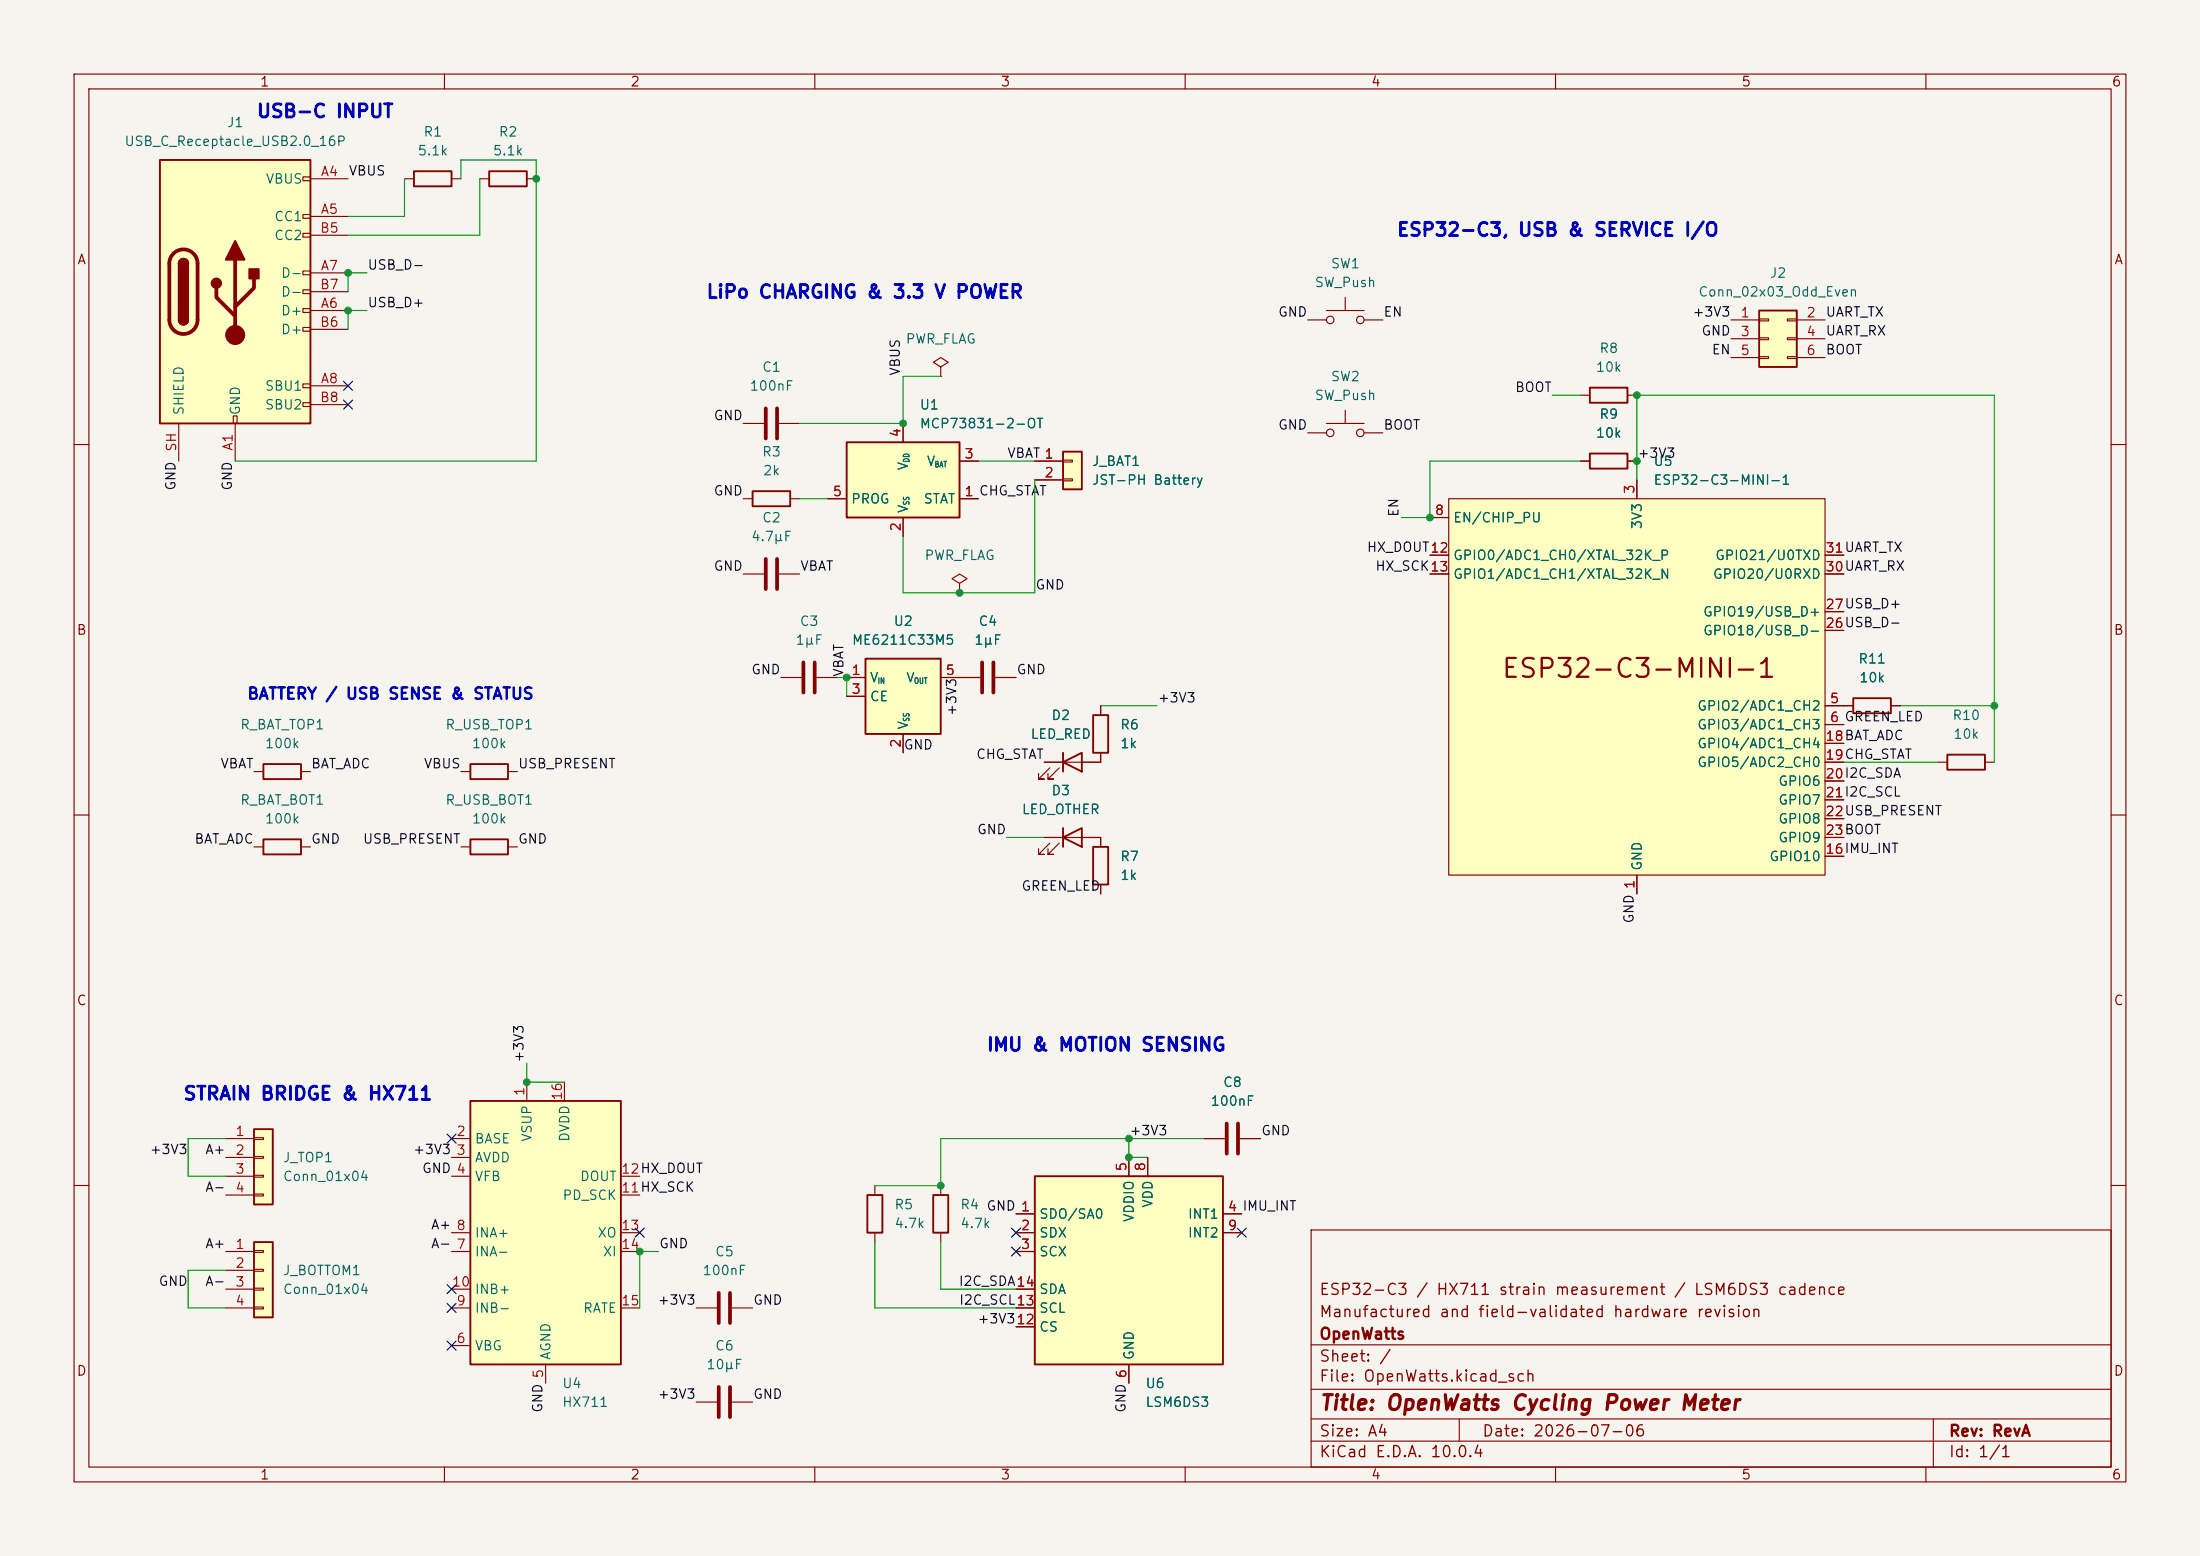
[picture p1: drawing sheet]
<svg xmlns="http://www.w3.org/2000/svg" width="297mm" height="210mm" viewBox="0 0 297 210" stroke-linecap="round" stroke-linejoin="round" font-family="sans-serif">
<path d="M0 0h297v210h-297z" fill="#f5f4ef" stroke="#f5f4ef" stroke-width=".14"/>
<g fill="none" stroke="#840000" stroke-width=".15">
<path d="M10 10h277v190h-277zM12 12h273v186h-273zM60 10v2M110 10v2M160 10v2M210 10v2M260 10v2M100.3 57.2h2.8M105.2 57.2h2.7M127 49.5l1-.6-1-.6-1 .6 1 .6v1.3M127 50.8h.1M10 60h2"/>
<path d="M100.3 67.3h1.3M106.7 67.3h1.2M285 60h2M148.6 95.3v1.2M10 110h2M141.7 103.6l-1.5 1.6h.8h-.8v-.8M143 103.6l-1.5 1.6h.7h-.7v-.8M148.6 101.6v1.3h-7.6M261.6 102.9h1.3M268 102.9h1.2M285 110h2M10 160h2"/>
<path d="M118.1 160v1.3M118.1 166.4v1.2M127 160v1.3M127 166.4v1.2M177 166h108v32h-108zM285 160h2M60 198v2M110 198v2M160 198v2M177 194.5h108M177 191.5h108M177 187.5h108"/>
<path d="M177 181.5h108M197 191.5v3M210 198v2M260 198v2M261 191.5v6.5"/>
</g>
<path d="M101.6 66.3h5.1v2h-5.1zM147.6 96.5h2v5.1h-2zM143.5 102.9l2.5-1.3v2.5zM143.5 101.6v2.5M262.9 101.9h5.1v2h-5.1zM117.1 161.3h2v5.1h-2zM126 161.3h2v5.1h-2z" fill="none" stroke="#840000" stroke-width=".25"/>
<path d="M103.4 55.1v4.1M104.9 55.1v4.1" fill="none" stroke="#840000" stroke-width=".51"/>
<path d="M195.6 67.3h50.8v50.8h-50.8z" fill="#ffffc2"/>
<g fill="none" stroke="#840000" stroke-width=".15">
<path d="M176.5 43.2h2.6M176.5 58.4h2.6M179.1 41.9h5M179.1 57.2h5M181.6 40.1v1.8M181.6 55.4v1.8M184.1 43.2h2.6M184.1 58.4h2.6M193 69.9h2.6M193 74.9h2.6M193 77.5h2.6M195.6 67.3h50.8v50.8h-50.8z"/>
<path d="M221 64.8v2.5M246.4 74.9h2.5M246.4 77.5h2.5M246.4 95.3h2.5M246.4 97.8h2.5M246.4 85.1h2.5M246.4 82.6h2.5M34.3 114.3h1.3M40.6 114.3h1.3M62.2 114.3h1.3M68.6 114.3h1.2M221 118.1v2.6"/>
<path d="M246.4 115.6h2.5M246.4 100.3h2.5M246.4 102.9h2.5M246.4 105.4h2.5M246.4 108h2.5M246.4 110.5h2.5M246.4 113h2.5"/>
<circle cx="179.6" cy="43.2" r=".51"/>
<circle cx="179.6" cy="58.4" r=".51"/>
<circle cx="183.6" cy="58.4" r=".51"/>
<circle cx="183.6" cy="43.2" r=".51"/>
</g>
<path d="M35.6 113.3h5v2h-5zM63.5 113.3h5.1v2h-5.1z" fill="none" stroke="#840000" stroke-width=".25"/>
<path d="M21.6 21.6h20.3v35.6h-20.3z" fill="#ffffc2"/>
<g fill="none" stroke="#840000" stroke-width=".15">
<path d="M40.9 23.9h1v.5h-1zM40.9 29h1v.5h-1zM40.9 31.5h1v.5h-1zM40.9 36.6h1v.5h-1zM40.9 39.1h1v.5h-1zM41.9 24.1h5.1M41.9 29.2h5.1M41.9 36.8h5.1M41.9 31.8h5.1M41.9 39.4h5.1M24.1 57.2v5M31.5 56.1h.5v1.1h-.5z"/>
<path d="M31.7 57.2v5M40.9 41.7h1v.5h-1zM40.9 44.2h1v.5h-1zM40.9 51.8h1v.5h-1zM40.9 54.4h1v.5h-1zM41.9 41.9h5.1M41.9 52.1h5.1M41.9 44.5h5.1M41.9 54.6h5.1M162.6 153.7h2.8M167.4 153.7h2.8"/>
</g>
<path d="M21.6 21.6h20.3v35.6h-20.3zM24.1 35.6a.64 .64 0 0 1 .7-.7 .64 .64 0 0 1 .6 .7M24.1 43.2a.64 .64 0 0 0 .7 .6 .64 .64 0 0 0 .6-.6" fill="none" stroke="#840000" stroke-width=".25"/>
<path d="M23.4 34.2a1.9 1.9 0 0 1 2.1-.4 1.9 1.9 0 0 1 1.2 1.8v7.6a1.91 1.91 0 0 1-1.9 1.9 1.91 1.91 0 0 1-1.9-1.9v-7.6a1.9 1.9 0 0 1 .5-1.4zM29.2 38.9v1.2l2.5 2.6M31.7 35.1v10.1M34.3 37.6v1.3l-2.6 2.5M165.6 151.6v4.1M167.1 151.6v4.1" fill="none" stroke="#840000" stroke-width=".51"/>
<g fill="#840000" stroke="#840000" stroke-width=".25">
<path d="M24.1 35.6h1.3v7.6h-1.3z"/>
<path d="M24.3 35.1a.64 .64 0 0 1 .7-.1 .64 .64 0 0 1 .4 .6h-1.3z"/>
<path d="M24.1 43.2h1.3a.64 .64 0 0 1-.6 .6 .64 .64 0 0 1-.7-.6z"/>
<path d="M31.7 32.5l1.3 2.6h-2.5z"/>
<path d="M33.7 36.3h1.2v1.3h-1.2z"/>
<circle cx="29.2" cy="38.2" r=".63"/>
</g>
<circle cx="31.7" cy="45.2" r="1.27" fill="#840000" stroke="#840000" stroke-width=".15"/>
<path d="M34.3 152.4h2.5v10.2h-2.5z" fill="#ffffc2"/>
<path d="M34.3 152.4h2.5v10.2h-2.5z" fill="none" stroke="#840000" stroke-width=".25"/>
<path d="M30.5 153.7h3.8M30.5 156.2h3.8M30.5 158.8h3.8M34.3 153.5h1.3v.3h-1.3zM34.3 156.1h1.3v.2h-1.3zM34.3 158.6h1.3v.3h-1.3zM30.5 161.3h3.8M34.3 161.2h1.3v.2h-1.3z" fill="none" stroke="#840000" stroke-width=".15"/>
<path d="M63.5 148.6h20.3v35.6h-20.3z" fill="#ffffc2"/>
<path d="M214.6 52.3h5.1v2.1h-5.1zM147.6 114.3h2v5.1h-2zM63.5 148.6h20.3v35.6h-20.3z" fill="none" stroke="#840000" stroke-width=".25"/>
<g fill="none" stroke="#840000" stroke-width=".15">
<path d="M213.4 53.3h1.2M219.7 53.3h1.3M148.6 113v1.3M148.6 119.4v1.3M61 153.7h2.5M61 156.2h2.5M61 158.8h2.5M71.1 146.1v2.5M76.2 146.1v2.5M83.8 158.8h2.6M61 168.9h2.5M61 166.4h2.5"/>
<path d="M61 176.5h2.5M61 174h2.5M83.8 168.9h2.6M83.8 166.4h2.6M83.8 176.5h2.6M83.8 161.3h2.6M61 181.6h2.5M73.7 184.2v2.5"/>
</g>
<path d="M116.8 88.9h10.2v10.2h-10.2z" fill="#ffffc2"/>
<path d="M116.8 88.9h10.2v10.2h-10.2z" fill="none" stroke="#840000" stroke-width=".25"/>
<path d="M114.3 91.4h2.5M114.3 94h2.5M121.9 99.1v2.5M127 91.4h2.5" fill="none" stroke="#840000" stroke-width=".15"/>
<path d="M114.3 59.7h15.2v10.2h-15.2z" fill="#ffffc2"/>
<path d="M114.3 59.7h15.2v10.2h-15.2zM250.2 94.2h5.1v2.1h-5.1zM63.5 103.1h5.1v2.1h-5.1z" fill="none" stroke="#840000" stroke-width=".25"/>
<path d="M121.9 57.2v2.5M111.8 67.3h2.5M121.9 69.9v2.5M129.5 67.3h2.6M129.5 62.2h2.6M248.9 95.3h1.3M255.3 95.3h1.2M62.2 104.1h1.3M68.6 104.1h1.2" fill="none" stroke="#840000" stroke-width=".15"/>
<path d="M139.7 158.8h25.4v25.4h-25.4z" fill="#ffffc2"/>
<path d="M139.7 158.8h25.4v25.4h-25.4z" fill="none" stroke="#840000" stroke-width=".25"/>
<path d="M152.4 156.2v2.6M154.9 156.2v2.6M137.2 163.8h2.5M137.2 166.4h2.5M137.2 168.9h2.5M137.2 179.1h2.5M137.2 176.5h2.5M137.2 174h2.5M165.1 163.8h2.5M165.1 166.4h2.5M152.4 184.2v2.5" fill="none" stroke="#840000" stroke-width=".15"/>
<path d="M237.5 41.9h5.1v7.6h-5.1z" fill="#ffffc2"/>
<path d="M237.5 41.9h5.1v7.6h-5.1zM214.6 61.2h5.1v2h-5.1zM35.6 103.1h5v2.1h-5z" fill="none" stroke="#840000" stroke-width=".25"/>
<g fill="none" stroke="#840000" stroke-width=".15">
<path d="M233.7 43.2h3.8M233.7 45.7h3.8M233.7 48.3h3.8M237.5 43.1h1.3v.2h-1.3zM237.5 45.6h1.3v.2h-1.3zM237.5 48.1h1.3v.3h-1.3zM241.3 43.1h1.3v.2h-1.3zM241.3 45.6h1.3v.2h-1.3zM241.3 48.1h1.3v.3h-1.3zM242.6 43.2h3.8M242.6 45.7h3.8M242.6 48.3h3.8"/>
<path d="M100.3 77.5h2.8M105.2 77.5h2.7M213.4 62.2h1.2M219.7 62.2h1.3M105.4 91.4h2.8M110.2 91.4h2.8M34.3 104.1h1.3M40.6 104.1h1.3M94 189.2h2.8M98.8 189.2h2.8"/>
</g>
<path d="M103.4 75.4v4.1M104.9 75.4v4.1M108.5 89.4v4.1M110 89.4v4.1M97 187.2v4.1M98.6 187.2v4.1" fill="none" stroke="#840000" stroke-width=".51"/>
<path d="M34.3 167.6h2.5v10.2h-2.5z" fill="#ffffc2"/>
<path d="M55.9 23.1h5.1v2h-5.1zM66 23.1h5.1v2h-5.1zM143.5 113l2.5-1.2v2.5zM143.5 111.8v2.5M34.3 167.6h2.5v10.2h-2.5z" fill="none" stroke="#840000" stroke-width=".25"/>
<g fill="none" stroke="#840000" stroke-width=".15">
<path d="M54.6 24.1h1.3M61 24.1h1.2M64.8 24.1h1.2M71.1 24.1h1.3M141 113h7.6M141.7 113.8l-1.5 1.5h.8h-.8v-.7M143 113.8l-1.5 1.5h.7h-.7v-.7M30.5 168.9h3.8M30.5 171.5h3.8M30.5 174h3.8M30.5 176.5h3.8M34.3 168.8h1.3v.2h-1.3z"/>
<path d="M34.3 171.3h1.3v.3h-1.3zM34.3 173.9h1.3v.2h-1.3zM34.3 176.4h1.3v.3h-1.3zM94 176.5h2.8M98.8 176.5h2.8"/>
</g>
<path d="M97 174.5v4.1M98.6 174.5v4.1" fill="none" stroke="#840000" stroke-width=".51"/>
<path d="M143.5 61h2.5v5h-2.5z" fill="#ffffc2"/>
<path d="M143.5 61h2.5v5h-2.5z" fill="none" stroke="#840000" stroke-width=".25"/>
<g fill="none" stroke="#840000" stroke-width=".15">
<path d="M121.9 57.2v2.5M111.8 67.3h2.5M121.9 69.9v2.5M129.5 78.7l1.1-.6-1.1-.6-1 .6 1 .6v1.3M129.5 62.2h2.6M129.5 67.3h2.6M139.7 62.2h3.8M139.7 64.8h3.8M143.5 62.1h1.3v.3h-1.3zM143.5 64.6h1.3v.3h-1.3zM193 69.9h2.6M193 74.9h2.6"/>
<path d="M193 77.5h2.6M213.4 62.2h1.2M219.7 62.2h1.3M221 64.8v2.5M246.4 74.9h2.5M246.4 77.5h2.5M114.3 91.4h2.5M114.3 94h2.5M121.9 99.1v2.5M127 91.4h5.3M129.5 80h.1M134.4 91.4h2.8"/>
<path d="M148.6 95.3v1.2M246.4 95.3h3.8M246.4 97.8h2.5M246.4 85.1h2.5M246.4 82.6h2.5M255.3 95.3h1.2M141 102.9h2.5M141 113h2.5M146 113h2.6v1.3M148.6 101.6v1.3h-2.6M148.6 119.4v1.3M221 118.1v2.6"/>
<path d="M246.4 102.9h2.5M246.4 113h2.5M246.4 115.6h2.5M246.4 100.3h2.5M246.4 105.4h2.5M246.4 108h2.5M246.4 110.5h2.5M152.4 156.2v2.6M154.9 156.2v2.6M162.6 153.7h2.8M167.4 153.7h2.8M137.2 163.8h2.5"/>
<path d="M137.2 166.4h2.5M137.2 168.9h2.5M137.2 179.1h2.5M137.2 176.5h2.5M137.2 174h2.5M165.1 163.8h2.5M165.1 166.4h2.5M152.4 184.2v2.5"/>
</g>
<path d="M132.6 89.4v4.1M134.1 89.4v4.1" fill="none" stroke="#840000" stroke-width=".51"/>
<g fill="none" stroke="#009600" stroke-width=".15">
<path d="M49.5 36.8h-2.5v2.6M54.6 24.1v5.1h-7.6M62.2 24.1v-2.5h10.2v40.6h-40.7M64.8 24.1v7.7h-17.8M49.5 41.9h-2.5v2.6M127 50.8h-5.1v6.4h-14M209.5 53.3h3.9M107.9 67.3h3.9M132.1 62.2h7.6M139.7 64.8v15.2h-17.8v-7.6M213.4 62.2h-20.4v7.7h-3.8M221 64.8v-11.5h48.2v49.6"/>
<path d="M113 91.4h1.3v2.6M148.6 95.3h7.6M256.5 95.3h12.7M135.9 113h5.1M248.9 102.9h12.7M30.5 153.7h-5.1v5.1h5.1M71.1 143.5v2.6h5.1M152.4 153.7v2.5h2.5M162.6 153.7h-35.6v6.3h-8.9M30.5 171.5h-5.1v5h5.1M88.9 168.9h-2.5v7.6M118.1 167.6v8.9h19.1"/>
<path d="M127 167.6v6.4h10.2"/>
</g>
<g fill="none" stroke="#000084" stroke-width=".15">
<path d="M46.4 51.5l1.2 1.2M46.4 54l1.2 1.2M47.6 51.5l-1.2 1.2M47.6 54l-1.2 1.2M60.4 153.1l1.2 1.2M61.6 153.1l-1.2 1.2M60.4 173.4l1.2 1.2M60.4 175.9l1.2 1.2M61.6 173.4l-1.2 1.2M61.6 175.9l-1.2 1.2M85.8 165.8l1.2 1.2M87 165.8l-1.2 1.2"/>
<path d="M136.6 168.3l1.2 1.2M136.6 165.8l1.2 1.2M137.8 168.3l-1.2 1.2M137.8 165.8l-1.2 1.2M167 165.8l1.2 1.2M168.2 165.8l-1.2 1.2M60.4 181l1.2 1.2M61.6 181l-1.2 1.2"/>
</g>
<g fill="#009600" stroke="#009600" stroke-width=".14">
<circle cx="47" cy="36.8" r=".46"/>
<circle cx="72.4" cy="24.1" r=".46"/>
<circle cx="121.9" cy="57.2" r=".46"/>
<circle cx="127" cy="160" r=".46"/>
<circle cx="152.4" cy="156.2" r=".46"/>
<circle cx="152.4" cy="153.7" r=".46"/>
<circle cx="114.3" cy="91.4" r=".46"/>
<circle cx="129.5" cy="80" r=".46"/>
<circle cx="221" cy="62.2" r=".46"/>
<circle cx="193" cy="69.9" r=".46"/>
<circle cx="221" cy="53.3" r=".46"/>
<circle cx="269.2" cy="95.3" r=".46"/>
<circle cx="71.1" cy="146.1" r=".46"/>
<circle cx="47" cy="41.9" r=".46"/>
<circle cx="86.4" cy="168.9" r=".46"/>
</g>
<text font-size="2.5" fill="#840000" x="202.6" y="92.1">ESP32-C3-MINI-1</text>
<text font-size="2" fill="#840000" x="178" y="190.8">Title: OpenWatts Cycling Power Meter</text>
<g font-size="1.8" fill="#0000c2">
<text x="34.5" y="16.3">USB-C INPUT</text>
<text x="188.5" y="32.3">ESP32-C3, USB &amp; SERVICE I/O</text>
<text x="95.2" y="40.7">LiPo CHARGING &amp; 3.3 V POWER</text>
<text x="133.1" y="142.3">IMU &amp; MOTION SENSING</text>
<text x="24.6" y="148.9">STRAIN BRIDGE &amp; HX711</text>
</g>
<text font-size="1.5" fill="#0000c2" x="33.3" y="94.8">BATTERY / USB SENSE &amp; STATUS</text>
<g font-size="1.5" fill="#840000">
<text x="178" y="178.2">Manufactured and field-validated hardware revision</text>
<text x="178" y="175.2">ESP32-C3 / HX711 strain measurement / LSM6DS3 cadence</text>
<text x="178" y="184.2">Sheet: /</text>
<text x="178" y="181.2">OpenWatts</text>
<text x="178" y="186.9">File: OpenWatts.kicad_sch</text>
<text x="178" y="197.1">KiCad E.D.A. 10.0.4</text>
<text x="178" y="194.3">Size: A4</text>
<text x="200" y="194.3">Date: 2026-07-06</text>
<text x="263" y="194.3">Rev: RevA</text>
<text x="263" y="197.1">Id: 1/1</text>
</g>
<g font-size="1.3" fill="#840000">
<text x="35" y="12">1</text>
<text x="85" y="12">2</text>
<text x="135" y="12">3</text>
<text x="185" y="12">4</text>
<text x="235" y="12">5</text>
<text x="285" y="12">6</text>
<text x="10.3" y="36">A</text>
<text x="285.3" y="36">A</text>
<text x="10.3" y="86">B</text>
<text x="285.3" y="86">B</text>
<text x="10.3" y="136">C</text>
<text x="285.3" y="136">C</text>
<text x="10.3" y="186">D</text>
<text x="285.3" y="186">D</text>
<text x="35" y="200">1</text>
<text x="85" y="200">2</text>
<text x="135" y="200">3</text>
<text x="185" y="200">4</text>
<text x="235" y="200">5</text>
<text x="285" y="200">6</text>
</g>
<g font-size="1.3" fill="#006464">
<text x="30.6" y="17.5">J1</text>
<text x="16.7" y="20">USB_C_Receptacle_USB2.0_16P</text>
<text x="56.3" y="21.3">5.1k</text>
<text x="57.1" y="18.8">R1</text>
<text x="66.5" y="21.3">5.1k</text>
<text x="67.2" y="18.8">R2</text>
<text x="35.8" y="25.1">VBUS</text>
<text x="36.9" y="30.2">CC1</text>
<text x="36.9" y="32.7">CC2</text>
<text x="37.8" y="37.8">D-</text>
<text x="37.8" y="40.3">D-</text>
<text x="177.4" y="39.1">SW_Push</text>
<text x="179.6" y="36.5">SW1</text>
<text x="229.2" y="40.3">Conn_02x03_Odd_Even</text>
<text x="238.8" y="37.8">J2</text>
<text x="37.8" y="42.9">D+</text>
<text x="37.8" y="45.4">D+</text>
<text x="122.2" y="46.7">PWR_FLAG</text>
<text x="215.8" y="48">R8</text>
<text x="35.7" y="53">SBU1</text>
<text x="101.1" y="53">100nF</text>
<text x="102.8" y="50.5">C1</text>
<text x="179.6" y="51.8">SW2</text>
<text x="215.3" y="50.5">10k</text>
<text x="25.1" y="56.1" transform="rotate(-90 25.1 56.1)">SHIELD</text>
<text x="32.7" y="56.1" transform="rotate(-90 32.7 56.1)">GND</text>
<text x="35.7" y="55.6">SBU2</text>
<text x="124.1" y="58.1">MCP73831-2-OT</text>
<text x="124.1" y="55.6">U1</text>
<text x="177.4" y="54.3">SW_Push</text>
<text x="215.3" y="59.4">10k</text>
<text x="215.8" y="56.9">R9</text>
<text x="102.8" y="61.9">R3</text>
<text x="102.9" y="64.5">2k</text>
<text x="122.9" y="63.6" transform="rotate(-90 122.9 63.6)">V</text>
<text x="125" y="63.2">V</text>
<text x="147.3" y="63.2">J_BAT1</text>
<text x="147.3" y="65.7">JST-PH Battery</text>
<text x="223.1" y="63.2">U5</text>
<text x="223.1" y="65.7">ESP32-C3-MINI-1</text>
<text x="102.8" y="70.8">C2</text>
<text x="114.8" y="68.3">PROG</text>
<text x="122.9" y="69.3" transform="rotate(-90 122.9 69.3)">V</text>
<text x="124.6" y="68.3">STAT</text>
<text x="196.1" y="70.8">EN/CHIP_PU</text>
<text x="222" y="71.5" transform="rotate(-90 222 71.5)">3V3</text>
<text x="101.3" y="73.4">4.7µF</text>
<text x="124.7" y="75.9">PWR_FLAG</text>
<text x="196.1" y="75.9">GPIO0/ADC1_CH0/XTAL_32K_P</text>
<text x="231.5" y="75.9">GPIO21/U0TXD</text>
<text x="196.1" y="78.4">GPIO1/ADC1_CH1/XTAL_32K_N</text>
<text x="229.8" y="83.5">GPIO19/USB_D+</text>
<text x="231.2" y="78.4">GPIO20/U0RXD</text>
<text x="107.3" y="87.3">1µF</text>
<text x="107.9" y="84.8">C3</text>
<text x="114.9" y="87.3">ME6211C33M5</text>
<text x="120.5" y="84.8">U2</text>
<text x="131.4" y="87.3">1µF</text>
<text x="132" y="84.8">C4</text>
<text x="229.8" y="86.1">GPIO18/USB_D-</text>
<text x="250.8" y="89.9">R11</text>
<text x="117.3" y="92.4">V</text>
<text x="117.3" y="95">CE</text>
<text x="122.2" y="92.4">V</text>
<text x="250.9" y="92.4">10k</text>
<text x="32.3" y="98.8">R_BAT_TOP1</text>
<text x="35.7" y="101.3">100k</text>
<text x="60" y="98.8">R_USB_TOP1</text>
<text x="63.6" y="101.3">100k</text>
<text x="122.9" y="98.6" transform="rotate(-90 122.9 98.6)">V</text>
<text x="139" y="100">LED_RED</text>
<text x="141.9" y="97.5">D2</text>
<text x="151.1" y="98.8">R6</text>
<text x="151.1" y="101.3">1k</text>
<text x="229" y="96.2">GPIO2/ADC1_CH2</text>
<text x="229" y="98.8">GPIO3/ADC1_CH3</text>
<text x="229" y="101.3">GPIO4/ADC1_CH4</text>
<text x="263.5" y="97.5">R10</text>
<text x="263.6" y="100">10k</text>
<text x="141.9" y="107.7">D3</text>
<text x="229" y="103.8">GPIO5/ADC2_CH0</text>
<text x="240" y="106.4">GPIO6</text>
<text x="32.3" y="108.9">R_BAT_BOT1</text>
<text x="35.7" y="111.5">100k</text>
<text x="60" y="108.9">R_USB_BOT1</text>
<text x="63.6" y="111.5">100k</text>
<text x="137.9" y="110.2">LED_OTHER</text>
<text x="240" y="108.9">GPIO7</text>
<text x="240" y="111.5">GPIO8</text>
<text x="151.1" y="116.5">R7</text>
<text x="151.1" y="119.1">1k</text>
<text x="222" y="117.6" transform="rotate(-90 222 117.6)">GND</text>
<text x="238.8" y="116.5">GPIO10</text>
<text x="240" y="114">GPIO9</text>
<text x="163.3" y="149.6">100nF</text>
<text x="165" y="147">C8</text>
<text x="64" y="154.6">BASE</text>
<text x="72.1" y="154.2" transform="rotate(-90 72.1 154.2)">VSUP</text>
<text x="77.2" y="154.2" transform="rotate(-90 77.2 154.2)">DVDD</text>
<text x="38.1" y="159.7">Conn_01x04</text>
<text x="38.1" y="157.2">J_TOP1</text>
<text x="64" y="157.2">AVDD</text>
<text x="64" y="159.7">VFB</text>
<text x="78.2" y="159.7">DOUT</text>
<text x="64" y="167.3">INA+</text>
<text x="75.9" y="162.3">PD_SCK</text>
<text x="80.6" y="167.3">XO</text>
<text x="120.7" y="163.5">R5</text>
<text x="120.7" y="166.1">4.7k</text>
<text x="129.5" y="163.5">R4 GND 1</text>
<text x="129.5" y="166.1">4.7k</text>
<text x="140.2" y="164.8">SDO/SA0</text>
<text x="140.2" y="167.3">SDX</text>
<text x="153.4" y="165" transform="rotate(-90 153.4 165)">VDDIO</text>
<text x="155.9" y="163.1" transform="rotate(-90 155.9 163.1)">VDD</text>
<text x="160.3" y="164.8">INT1</text>
<text x="160.3" y="167.3">INT2</text>
<text x="38.1" y="172.4">J_BOTTOM1</text>
<text x="64" y="169.9">INA-</text>
<text x="81.3" y="169.9">XI</text>
<text x="94.8" y="172.4">100nF</text>
<text x="96.4" y="169.9">C5</text>
<text x="140.2" y="169.9">SCX</text>
<text x="38.1" y="175">Conn_01x04</text>
<text x="64" y="177.5">INB-</text>
<text x="64" y="175">INB+</text>
<text x="78.6" y="177.5">RATE</text>
<text x="140.2" y="177.5">SCL</text>
<text x="140.2" y="175">SDA</text>
<text x="64" y="182.6">VBG</text>
<text x="74.6" y="183.6" transform="rotate(-90 74.6 183.6)">AGND</text>
<text x="95.3" y="185.1">10µF</text>
<text x="96.4" y="182.6">C6</text>
<text x="140.2" y="180">CS</text>
<text x="153.4" y="183.6" transform="rotate(-90 153.4 183.6)">GND</text>
<text x="75.8" y="190.2">HX711</text>
<text x="75.8" y="187.7">U4</text>
<text x="154.6" y="190.2">LSM6DS3</text>
<text x="154.6" y="187.7">U6</text>
</g>
<g font-size="1.3" fill="#a90000">
<text x="43.2" y="24.1">A4</text>
<text x="43.2" y="29.2">A5</text>
<text x="43.1" y="31.7">B5</text>
<text x="43.1" y="39.3">B7</text>
<text x="43.2" y="41.9">A6</text>
<text x="43.2" y="36.8">A7</text>
<text x="43.1" y="44.4">B6</text>
<text x="234.9" y="43.2">1</text>
<text x="234.9" y="45.7">3</text>
<text x="243.8" y="43.2">2</text>
<text x="243.8" y="45.7">4</text>
<text x="43.2" y="52">A8</text>
<text x="234.9" y="48.2">5</text>
<text x="243.8" y="48.2">6</text>
<text x="43.1" y="54.6">B8</text>
<text x="121.9" y="59.1" transform="rotate(-90 121.9 59.1)">4</text>
<text x="24.1" y="61.1" transform="rotate(-90 24.1 61.1)">SH</text>
<text x="31.7" y="60.9" transform="rotate(-90 31.7 60.9)">A1</text>
<text x="130.1" y="62.2">3</text>
<text x="140.9" y="64.7">2</text>
<text x="140.9" y="62.2">1</text>
<text x="112.3" y="67.3">5</text>
<text x="121.9" y="71.8" transform="rotate(-90 121.9 71.8)">2</text>
<text x="130.1" y="67.3">1 CHG_STAT</text>
<text x="130.1" y="67.3">1</text>
<text x="193.6" y="69.8">8</text>
<text x="221" y="66.7" transform="rotate(-90 221 66.7)">3</text>
<text x="193" y="74.9">12</text>
<text x="193" y="77.4">13</text>
<text x="246.3" y="77.4">30UART_RX</text>
<text x="246.3" y="74.9">31UART_TX</text>
<text x="246.3" y="77.4">30</text>
<text x="246.3" y="74.9">31</text>
<text x="246.3" y="82.5">27USB_D+</text>
<text x="246.3" y="82.5">27</text>
<text x="246.3" y="85.1">26USB_D-</text>
<text x="246.3" y="85.1">26</text>
<text x="114.9" y="91.4">1</text>
<text x="114.9" y="94">3</text>
<text x="127.6" y="91.4">5</text>
<text x="246.9" y="95.2">5</text>
<text x="121.9" y="101" transform="rotate(-90 121.9 101)">2</text>
<text x="246.3" y="100.3">18BAT_ADC</text>
<text x="246.3" y="100.3">18</text>
<text x="246.9" y="97.8">6 GREEN_LED</text>
<text x="246.9" y="97.8">6</text>
<text x="246.3" y="102.8">19CHG_STAT</text>
<text x="246.3" y="105.4">20I2C_SDA</text>
<text x="246.3" y="107.9">21I2C_SCL</text>
<text x="246.3" y="102.8">19</text>
<text x="246.3" y="105.4">20</text>
<text x="246.3" y="107.9">21</text>
<text x="246.3" y="110.5">22USB_PRESENT</text>
<text x="246.3" y="113">23BOOT</text>
<text x="246.3" y="110.5">22</text>
<text x="246.3" y="113">23</text>
<text x="246.3" y="115.5">16IMU_INT</text>
<text x="246.3" y="115.5">16</text>
<text x="221" y="120.1" transform="rotate(-90 221 120.1)">1</text>
<text x="71.1" y="148" transform="rotate(-90 71.1 148)">1</text>
<text x="76.2" y="148.6" transform="rotate(-90 76.2 148.6)">16</text>
<text x="31.7" y="153.6">1</text>
<text x="61.5" y="153.6">2</text>
<text x="31.7" y="156.2">2</text>
<text x="31.7" y="158.7">3</text>
<text x="31.7" y="161.3">4</text>
<text x="61.5" y="156.2">3</text>
<text x="83.8" y="161.3">11HX_SCK</text>
<text x="83.8" y="158.7">12HX_DOUT</text>
<text x="152.4" y="158.2" transform="rotate(-90 152.4 158.2)">5</text>
<text x="154.9" y="158.2" transform="rotate(-90 154.9 158.2)">8</text>
<text x="83.8" y="166.3">13</text>
<text x="137.7" y="166.3">2</text>
<text x="137.7" y="163.8">1</text>
<text x="165.7" y="163.8">4 IMU_INT</text>
<text x="165.7" y="166.3">9</text>
<text x="165.7" y="163.8">4</text>
<text x="31.7" y="168.9">1</text>
<text x="31.7" y="171.4">2</text>
<text x="31.7" y="174">3</text>
<text x="60.9" y="174">10</text>
<text x="83.8" y="168.9">14</text>
<text x="137.1" y="174">14</text>
<text x="137.7" y="168.9">3</text>
<text x="31.7" y="176.5">4</text>
<text x="61.5" y="176.5">9</text>
<text x="83.8" y="176.5">15</text>
<text x="137.1" y="179">12</text>
<text x="137.1" y="176.5">13</text>
<text x="61.5" y="181.6">6</text>
<text x="152.4" y="186.1" transform="rotate(-90 152.4 186.1)">6</text>
</g>
<g font-size="1.3" fill="#0f0f0f">
<text x="47" y="24">VBUS</text>
<text x="49.5" y="36.7">USB_D-</text>
<text x="49.5" y="41.8">USB_D+</text>
<text x="172.5" y="43.1">GND</text>
<text x="186.7" y="43.1">EN</text>
<text x="228.4" y="43.1">+3V3</text>
<text x="229.6" y="45.6">GND</text>
<text x="246.4" y="45.6">UART_RX</text>
<text x="246.4" y="43.1">UART_TX</text>
<text x="121.8" y="50.8" transform="rotate(-90 121.8 50.8)">VBUS</text>
<text x="204.4" y="53.2">BOOT</text>
<text x="231" y="48.1">EN</text>
<text x="246.4" y="48.1">BOOT</text>
<text x="96.3" y="57">GND</text>
<text x="172.5" y="58.3">GND</text>
<text x="186.7" y="58.3">BOOT</text>
<text x="135.9" y="62.1">VBAT 1</text>
<text x="221" y="62.1">+3V3</text>
<text x="24" y="66.3" transform="rotate(-90 24 66.3)">GND</text>
<text x="31.6" y="66.3" transform="rotate(-90 31.6 66.3)">GND</text>
<text x="96.3" y="67.2">GND</text>
<text x="189.1" y="69.9" transform="rotate(-90 189.1 69.9)">EN</text>
<text x="96.3" y="77.3">GND</text>
<text x="107.9" y="77.3">VBAT</text>
<text x="184.4" y="74.8">HX_DOUT12</text>
<text x="185.6" y="77.3">HX_SCK13</text>
<text x="139.7" y="79.9">GND</text>
<text x="101.3" y="91.3">GND</text>
<text x="114.2" y="91.4" transform="rotate(-90 114.2 91.4)">VBAT</text>
<text x="137.2" y="91.3">GND</text>
<text x="156.2" y="95.1">+3V3</text>
<text x="121.9" y="101.5">GND</text>
<text x="129.4" y="96.7" transform="rotate(-90 129.4 96.7)">+3V3</text>
<text x="29.7" y="104">VBAT</text>
<text x="41.9" y="104">BAT_ADC</text>
<text x="57.1" y="104">VBUS</text>
<text x="69.8" y="104">USB_PRESENT</text>
<text x="131.7" y="102.7">CHG_STAT</text>
<text x="131.8" y="112.9">GND</text>
<text x="26.2" y="114.2">BAT_ADC</text>
<text x="41.9" y="114.2">GND</text>
<text x="48.9" y="114.2">USB_PRESENT</text>
<text x="69.8" y="114.2">GND</text>
<text x="137.8" y="120.5">GREEN_LED</text>
<text x="220.9" y="124.7" transform="rotate(-90 220.9 124.7)">GND 1</text>
<text x="71" y="143.5" transform="rotate(-90 71 143.5)">+3V3</text>
<text x="152.4" y="153.5">+3V3</text>
<text x="170.2" y="153.5">GND</text>
<text x="20.1" y="156.1">+3V3</text>
<text x="27.6" y="161.2">A-</text>
<text x="27.6" y="156.1">A+</text>
<text x="55.7" y="156.1">+3V3</text>
<text x="56.9" y="158.6">GND 4</text>
<text x="58.1" y="166.2">A+ 8</text>
<text x="21.3" y="173.9">GND</text>
<text x="27.6" y="173.9">A-</text>
<text x="27.6" y="168.8">A+</text>
<text x="58.1" y="168.8">A- 7</text>
<text x="88.9" y="168.8">GND</text>
<text x="129.3" y="173.9">I2C_SDA14</text>
<text x="88.7" y="176.4">+3V3</text>
<text x="101.6" y="176.4">GND</text>
<text x="129.4" y="176.4">I2C_SCL13</text>
<text x="131.9" y="178.9">+3V312</text>
<text x="73.5" y="190.8" transform="rotate(-90 73.5 190.8)">GND 5</text>
<text x="88.7" y="189.1">+3V3</text>
<text x="101.6" y="189.1">GND</text>
<text x="152.3" y="190.8" transform="rotate(-90 152.3 190.8)">GND 6</text>
</g>
<g font-size=".8" fill="#006464">
<text x="122.9" y="62.5" transform="rotate(-90 122.9 62.5)">DD</text>
<text x="126.1" y="63.3">BAT</text>
<text x="122.9" y="68.3" transform="rotate(-90 122.9 68.3)">SS</text>
<text x="118.4" y="92.5">IN</text>
<text x="123.3" y="92.5">OUT</text>
<text x="122.9" y="97.5" transform="rotate(-90 122.9 97.5)">SS</text>
</g>
</svg>
